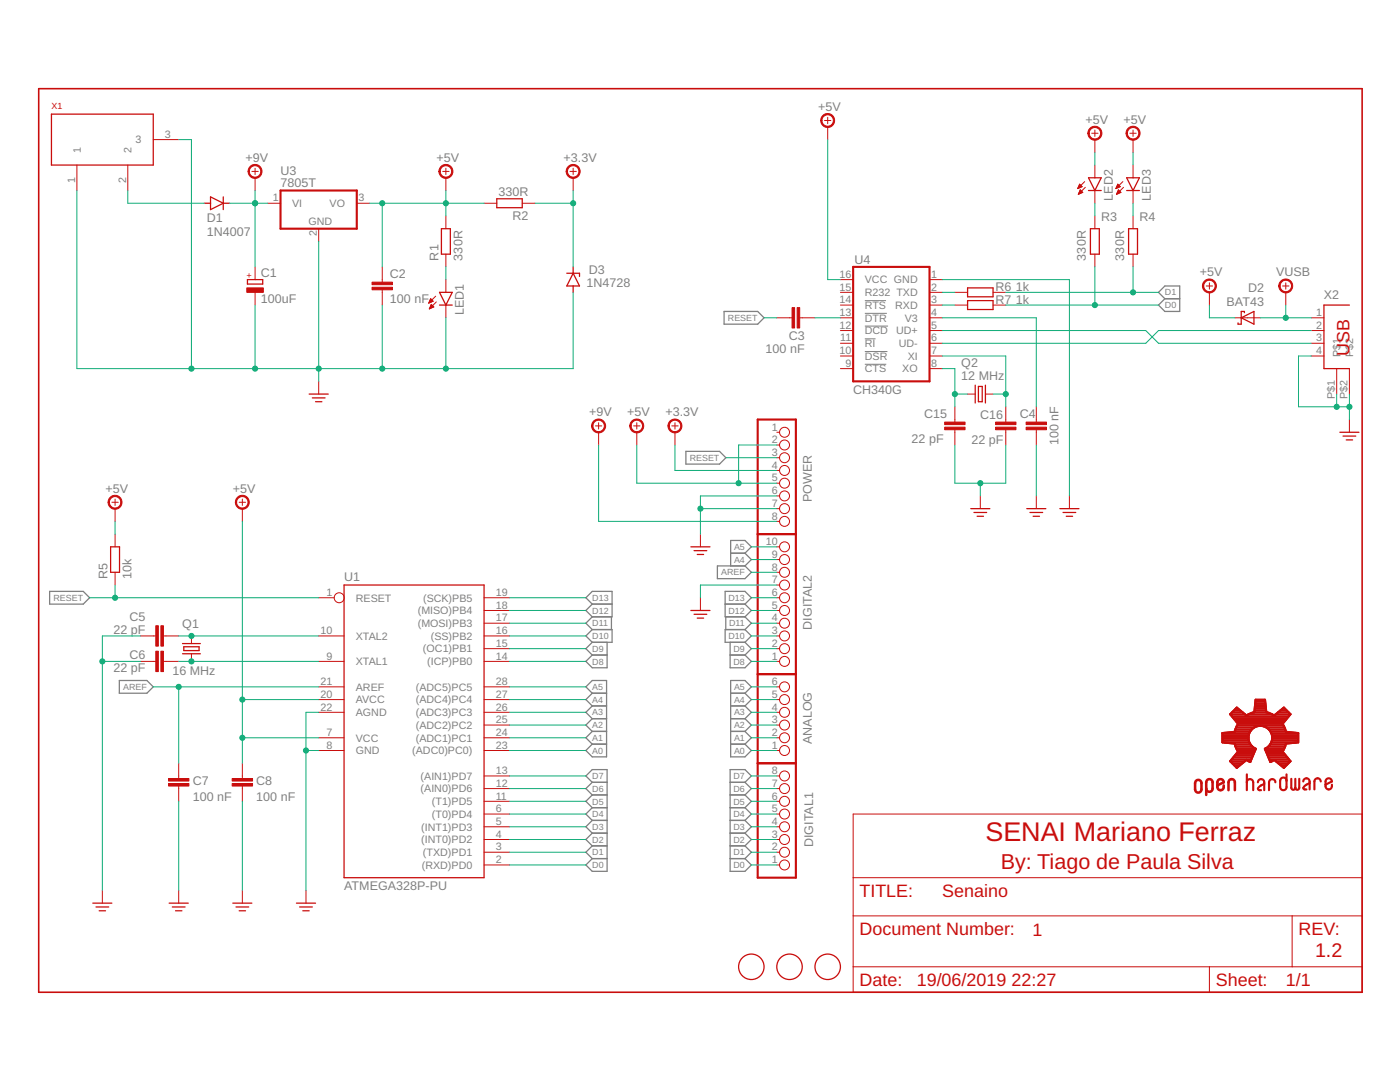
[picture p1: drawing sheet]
<svg xmlns="http://www.w3.org/2000/svg" width="279mm" height="216mm" viewBox="0 0 279 216" stroke-linecap="round" stroke-linejoin="round" font-family="sans-serif">
<path d="M172.6 60h4.2M172.6 72.7h4.3M172.6 65.1h4.6M172.6 70.1h4.5M172.6 62.5h4.4M172.6 67.6h2.1" fill="none" stroke="#808080" stroke-width=".2"/>
<g fill="none" stroke="#808080" stroke-width=".25">
<path d="M231.2 58.3l1.3-1.2h2.9v5h-2.9l-1.3-1.2 1.3-1.3zM232.5 59.6h2.9M144.5 62.1h6.7l1.3 1.3-1.3 1.3h-6.7zM136.9 90.1h6.7l1.3 1.2-1.3 1.3h-6.7zM9.9 118h6.7l1.3 1.3-1.3 1.2h-6.7zM143.2 112.9h5.5l1.2 1.3-1.2 1.3h-5.5zM145.8 110.4h2.9M148.7 110.4l1.2-1.3-1.2-1.3h-2.9v5.1M148.7 110.4l1.2 1.3-1.2 1.2M23.8 135.8h5.5l1.3 1.3-1.3 1.2h-5.5zM118.2 120.5h4M118.2 120.5l-1.3-1.2 1.3-1.3h4v5.1h-4"/>
<path d="M118.2 130.7h3M118.2 128.2l-1.3 1.2 1.3 1.3M118.2 125.6h4v2.6h-4M118.2 125.6l-1.3 1.3 1.3 1.3M118.2 138.3l-1.3-1.2 1.3-1.3h2.9v15.2h-2.9l-1.3-1.2 1.3-1.3M118.2 138.3l-1.3 1.3 1.3 1.3M118.2 138.3h2.9M118.2 123.1l-1.3 1.3 1.3 1.2M118.2 120.5l-1.3 1.3 1.3 1.3M121.2 128.2v5h-3l-1.3-1.2 1.3-1.3M122 123.1v2.5M144.7 120.5h4"/>
<path d="M144.8 123.1v2.5M145.7 128.2v5h3l1.2-1.2-1.2-1.3M145.7 130.7h3M145.8 138.3h2.9M148.7 120.5l1.2-1.2-1.2-1.3h-4v5.1h4M148.7 125.6h-4v2.6h4M148.7 128.2l1.2 1.2-1.2 1.3M148.7 125.6l1.2 1.3-1.2 1.3M148.7 138.3l1.2-1.2-1.2-1.3h-2.9v15.2h2.9l1.2-1.2-1.2-1.3M148.7 138.3l1.2 1.3-1.2 1.3M148.7 123.1l1.2 1.3-1.2 1.2M148.7 120.5l1.2 1.3-1.2 1.3"/>
<path d="M118.2 158.6l-1.3 1.3 1.3 1.3M118.2 158.6h3M118.2 156.1l-1.3-1.3 1.3-1.2h3v20.3h-3l-1.3-1.3 1.3-1.3M118.2 156.1l-1.3 1.3 1.3 1.2M118.2 156.1h3M118.2 140.9l-1.3 1.2 1.3 1.3M118.2 140.9h2.9M118.2 143.4h2.9M118.2 143.4l-1.3 1.3 1.3 1.2M118.2 145.9h2.9M118.2 145.9l-1.3 1.3 1.3 1.3M118.2 148.5h2.9"/>
<path d="M145.7 158.6h3M145.7 156.1h3M145.8 140.9h2.9M145.8 143.4h2.9M145.8 145.9h2.9M145.8 148.5h2.9M148.7 158.6l1.2 1.3-1.2 1.3M148.7 156.1l1.2-1.3-1.2-1.2h-3v20.3h3l1.2-1.3-1.2-1.3M148.7 156.1l1.2 1.3-1.2 1.2M148.7 140.9l1.2 1.2-1.2 1.3M148.7 143.4l1.2 1.3-1.2 1.2M148.7 145.9l1.2 1.3-1.2 1.3"/>
<path d="M118.2 161.2h3M118.2 161.2l-1.3 1.2 1.3 1.3M118.2 163.7h3M118.2 163.7l-1.3 1.3 1.3 1.2M118.2 166.2h3M118.2 166.2l-1.3 1.3 1.3 1.3M118.2 168.8h3M118.2 168.8l-1.3 1.3 1.3 1.2M118.2 171.3h3M145.7 161.2h3M145.7 163.7h3M145.7 166.2h3"/>
<path d="M145.7 168.8h3M145.7 171.3h3M148.7 161.2l1.2 1.2-1.2 1.3M148.7 163.7l1.2 1.3-1.2 1.2M148.7 166.2l1.2 1.3-1.2 1.3M148.7 168.8l1.2 1.3-1.2 1.2"/>
</g>
<path d="M7.7 17.7h264.1v180.3h-264.1z" fill="none" stroke="#c90d0c" stroke-width=".32"/>
<g fill="none" stroke="#c90d0c" stroke-width=".2">
<path d="M15.3 32.9v5.1M25.5 32.9v5.1M30.6 27.9h5.1M50.3 34.2h1.2M50.9 33.6v1.2M50.9 35.5v2.5M88.3 34.2h1.3M89 33.6v1.2M89 35.5v2.5M113.7 34.2h1.3M114.4 33.6v1.2M114.4 35.5v2.5"/>
<path d="M164.5 24h1.3M165.2 23.4v1.3M165.2 25.3v2.6M215.1 37.6h.1M215.2 37.5h.3M215.2 37.3h.6M215.3 37.2h.6M215.3 38.7h.2M215.3 37.1h.5M215.3 38.5h.5M215.3 38.4h.7M215.4 37h.3"/>
<path d="M215.4 36.9h.2M215.4 38.3h.6M215.5 36.7l.5 .6-.9 .3zM215.5 38.2h.4M215.5 38.1h.3M215.6 37.9h.1M215.6 37.9l.5 .5-.9 .4zM216.5 36.2l-1.4 1.4M216.6 37.4l-1.4 1.4M217.9 26.6h1.2M218.5 26v1.2M218.5 27.9v2.5"/>
<path d="M218.5 32.9v2.6M218.5 38v2.6M222.7 37.6h.1M222.8 37.5h.3M222.8 37.3h.6M222.9 37.2h.7M222.9 38.7h.2M222.9 37.1h.5M222.9 38.5h.5M223 38.4h.6M223 37h.3M223 36.9h.2"/>
<path d="M223 38.3h.6M223.1 38.2h.4M223.1 36.7l.5 .6-.9 .3zM223.1 38.1h.3M223.2 37.9h.1M223.2 37.9l.5 .5-.9 .4zM224.1 36.2l-1.4 1.4M224.2 37.4l-1.4 1.4M225.5 26.6h1.3M226.1 26v1.2M226.1 27.9v2.5M226.1 32.9v2.6"/>
<path d="M226.1 38v2.6M50.9 53.3v2.5M50.9 58.3v2.6M53.4 40.6h2.6M63.6 45.6v2.6M71.2 40.6h2.5M76.3 53.3v3M76.3 57.8v3.1M85.8 59.9h.4M85.9 59.8h.2M85.9 59.6h.1M85.9 59.6l.5 .5-.8 .4z"/>
<path d="M87 59.1l-1.4 1.4M89 43.1v2.5M89 50.7v2.6M89 55.8v2.5M96.6 40.6h2.5M104.2 40.6h2.6M167.7 58.3h2.6M167.7 55.8h2.6M185.5 58.3h2.5M185.5 55.8h2.5M190.6 58.3h2.5M198.2 58.3h2.5"/>
<path d="M218.5 43.1v2.5M218.5 50.7v2.6M226.1 43.1v2.5M226.1 50.7v2.6M240.7 57.1h1.3M241.4 56.4v1.3M241.4 58.3v2.6M256 57.1h1.2M256.6 56.4v1.3M256.6 58.3v2.6M63.6 76.1v2.5M85.6 60.4h.2"/>
<path d="M85.7 60.3h.4M85.7 61.6h.1M85.7 60.1h.7M85.8 60h.6M85.8 61.5h.3M85.8 61.3h.6M85.9 61.2h.7M85.9 61.1h.5M86 61h.3M86 60.9h.2M86.1 60.7l.5 .6-.9 .3zM87.1 60.2l-1.4 1.4"/>
<path d="M89 60.9v2.5M155 63.4h3.1M159.6 63.4h3M167.7 60.9h2.6M167.7 63.4h2.6M167.7 66h2.6M167.7 68.5h2.6M167.7 71h2.6M167.7 73.6h2.6M185.5 60.9h2.5M185.5 63.4h2.5M185.5 66h2.5"/>
<path d="M185.5 68.5h2.5M185.5 71h2.5M185.5 73.6h2.5M190.6 60.9h2.5M193.1 78.6h1.5M196.7 78.6h1.5M198.2 60.9h2.5M246.4 63.4h5.1M261.7 63.4h2.5M261.7 66h2.5M261.7 68.5h2.5M261.7 71h2.5"/>
<path d="M266.8 73.6v5M269.3 73.6v5M23 99.6v1.3M48.4 99.6v1.3M118.8 85h1.3M119.5 84.3v1.3M119.5 86.3v2.5M126.4 85h1.3M127.1 84.3v1.3M127.1 86.3v2.5M134.1 85h1.2M134.7 84.3v1.3"/>
<path d="M134.7 86.3v2.5M155 86.3h.6M155 88.8h.6M155 91.3h.6M155 93.9h.6M155 96.4h.6M155 99h.6M190.6 81.2v3M190.6 85.7v3.1M195.6 99v2.5M200.7 81.2v3M200.7 85.7v3.1"/>
<path d="M206.8 81.2v3M206.8 85.7v3.1M206.8 99v2.5M213.4 99v2.5M269.3 83.7v2.6M22.3 100.2h1.3M23 101.5v2.5M23 106.6v2.5M23 114.2v2.5M47.7 100.2h1.3M48.4 101.5v2.5M63.6 119.3h3.1"/>
<path d="M96.6 119.3h5.1M139.8 106.6v2.5M139.8 119.3v2.5M155 119.3h.6M155 116.7h.6M155 114.2h.6M155 111.7h.6M155 109.1h.6M155 101.5h.6M155 104h.6M28 126.9h3.1M28 132h3.1"/>
<path d="M32.6 126.9h3.1M32.6 132h3.1M38.2 126.9v1.5M38.2 130.5v1.5M63.6 137.1h5.1M63.6 139.6h5.1M63.6 126.9h5.1M63.6 132h5.1M96.6 137.1h5.1M96.6 139.6h5.1M96.6 121.8h5.1M96.6 124.4h5.1"/>
<path d="M96.6 126.9h5.1M96.6 129.4h5.1M96.6 132h5.1M155 137.1h.6M155 139.6h.6M155 121.8h.6M155 124.4h.6M155 126.9h.6M155 129.4h.6M155 132h.6M35.7 152.3v3M35.7 156.8v3.1"/>
<path d="M48.4 152.3v3M48.4 156.8v3.1M63.6 142.1h5.1M63.6 147.2h5.1M63.6 149.8h5.1M96.6 142.1h5.1M96.6 144.7h5.1M96.6 147.2h5.1M96.6 149.8h5.1M96.6 154.8h5.1M96.6 157.4h5.1M96.6 159.9h5.1"/>
<path d="M155 142.1h.6M155 144.7h.6M155 147.2h.6M155 149.8h.6M155 154.8h.6M155 157.4h.6M155 159.9h.6M20.4 177.7v2.5M35.7 177.7v2.5M48.4 177.7v2.5M61.1 177.7v2.5M96.6 162.4h5.1"/>
<path d="M96.6 165h5.1M96.6 167.5h5.1M96.6 170.1h5.1M96.6 172.6h5.1M155 162.4h.6M155 165h.6M155 167.5h.6M155 170.1h.6M155 172.6h.6M170.3 162.4h101.5v35.6h-101.5zM170.3 175.1h101.5M170.3 182.8h101.5"/>
<path d="M170.3 192.9h101.5M241.4 192.9v5.1M257.9 182.8v10.1"/>
<circle cx="156.6" cy="93.9" r=".99"/>
<circle cx="156.6" cy="96.4" r=".99"/>
<circle cx="156.6" cy="91.3" r=".99"/>
<circle cx="156.6" cy="99" r=".99"/>
<circle cx="156.6" cy="88.8" r=".99"/>
<circle cx="156.6" cy="86.3" r=".99"/>
<circle cx="67.7" cy="119.3" r=".99"/>
<circle cx="156.6" cy="111.7" r=".99"/>
<circle cx="156.6" cy="104" r=".99"/>
<circle cx="156.6" cy="119.3" r=".99"/>
<circle cx="156.6" cy="116.7" r=".99"/>
<circle cx="156.6" cy="114.2" r=".99"/>
<circle cx="156.6" cy="101.5" r=".99"/>
<circle cx="156.6" cy="109.1" r=".99"/>
<circle cx="156.6" cy="132" r=".99"/>
<circle cx="156.6" cy="124.4" r=".99"/>
<circle cx="156.6" cy="139.6" r=".99"/>
<circle cx="156.6" cy="129.4" r=".99"/>
<circle cx="156.6" cy="126.9" r=".99"/>
<circle cx="156.6" cy="121.8" r=".99"/>
<circle cx="156.6" cy="137.1" r=".99"/>
<circle cx="156.6" cy="157.4" r=".99"/>
<circle cx="156.6" cy="159.9" r=".99"/>
<circle cx="156.6" cy="147.2" r=".99"/>
<circle cx="156.6" cy="144.7" r=".99"/>
<circle cx="156.6" cy="142.1" r=".99"/>
<circle cx="156.6" cy="149.8" r=".99"/>
<circle cx="156.6" cy="154.8" r=".99"/>
<circle cx="156.6" cy="167.5" r=".99"/>
<circle cx="156.6" cy="165" r=".99"/>
<circle cx="156.6" cy="162.4" r=".99"/>
<circle cx="156.6" cy="170.1" r=".99"/>
<circle cx="156.6" cy="172.6" r=".99"/>
</g>
<g fill="none" stroke="#c90d0c" stroke-width=".25">
<path d="M10.3 22.8h20.3v10.1h-20.3zM42 39.3l2.6 1.3-2.6 1.2zM44.6 39.3v2.5M99.1 39.7h5.1v1.7h-5.1zM217.2 35.5h2.6l-1.3 2.5zM217.2 38h2.6M224.9 38h2.5M224.9 35.5h2.5l-1.3 2.5zM40.7 40.6h1.3M44.6 40.6h1.2M49.4 55.8h3v.9h-3zM87.7 58.3h2.6l-1.3 2.6z"/>
<path d="M88.1 45.6h1.8v5.1h-1.8zM113.1 54.5h2.6v.7M114.4 54.5l1.3 2.6h-2.6zM114.4 53.3v1.2M114.4 57.1v1.2M193.1 57.4h5.1v1.8h-5.1zM193.1 60h5.1v1.8h-5.1zM217.6 45.6h1.8v5.1h-1.8zM225.2 45.6h1.8v5.1h-1.8zM61.7 78.6h3.8M62.3 79.4h2.6M87.7 60.9h2.6"/>
<path d="M194.6 76.9v3.5M195.3 77.1h.7v3.1h-.7zM196.7 76.9v3.5M247.7 63.4l2.6-1.3v2.6zM248.3 62.4v-.3h-.6v2.6h-.6v-.3M269.3 60.9h-5.1v12.7h5.1M63 80.2h1.2M267.4 86.3h3.8M268 87h2.6M268.7 87.8h1.2M22.1 109.1h1.8v5.1h-1.8zM68.7 116.7h27.9v58.4h-27.9z"/>
<path d="M137.9 109.1h3.8M138.5 109.9h2.6M139.1 110.6h1.3M193.7 101.5h3.8M194.4 102.3h2.5M195 103h1.3M204.9 101.5h3.8M205.5 102.3h2.6M206.2 103h1.3M211.5 101.5h3.8M212.2 102.3h2.5M212.8 103h1.3"/>
<path d="M36.4 128.4h3.6M36.4 130.5h3.6M36.7 129.1h3v.7h-3zM137.9 121.8h3.8M138.5 122.6h2.6M139.1 123.3h1.3M18.5 180.2h3.8M19.2 181h2.5M19.8 181.7h1.3M33.8 180.2h3.8M34.4 181h2.5M35 181.7h1.3"/>
<path d="M46.5 180.2h3.8M47.1 181h2.5M47.7 181.7h1.3M59.2 180.2h3.8M59.8 181h2.5M60.4 181.7h1.3"/>
<circle cx="149.9" cy="192.9" r="2.54"/>
<circle cx="157.6" cy="192.9" r="2.54"/>
<circle cx="165.2" cy="192.9" r="2.54"/>
</g>
<g fill="none" stroke="#c90d0c" stroke-width=".42">
<path d="M56 38h15.2v7.6h-15.2zM170.3 53.3h15.2v22.8h-15.2zM151.2 83.7h7.6v91.4h-7.6zM151.2 106.6h7.6M151.2 134.5h7.6M250.6 139.9h1.9M151.2 152.3h7.6M244 146.3v1.8l2.4 .3M244 147.8h5.2M244 147.4h5.2M244 147h5.2M244 146.7h5.2"/>
<path d="M244 146.3h5.3M244.4 148.2h4.9M245.6 151.9h2.8M245.6 142.6h2.9M245.8 151.6h3.9M245.9 142.9h11.3M245.9 142.2h2.1M245.9 152.3h2M246.1 151.2h3.8M246.2 143.3h10.7M246.2 141.8h1.4M246.3 152.7h1.2"/>
<path d="M246.4 148.4l.7 1.6M246.4 146l-2.4 .3M246.4 148.4l.2 .5M246.4 150.8h3.6M246.4 145.9h3.1M246.5 148.5h3.1M246.5 143.7h10.1M246.5 145.6h3.3M246.6 148.9l.5 1.1M246.6 148.9h3.3M246.6 141.4h.5M246.7 153.1h.3"/>
<path d="M246.7 145.2h3.6M246.7 150.4h3.5M246.7 149.3h3.7M246.8 144.1h9.5M246.9 144.8h9.3M246.9 149.7h3.6M247 150.1h3.3M247.1 144.4l-.7 1.6M247.1 150l-1.6 1.9 1.3 1.3 2-1.6M247.1 144.4h8.9M248.8 151.6l.7 .4M248.8 142.8l-2-1.6-1.3 1.3 1.6 1.9"/>
<path d="M248.8 156.1a.63 .63 0 0 1 .7-.6 .63 .63 0 0 1 .6 .6v1.6M248.8 154.5v3.2M249.1 142.6h4.8M249.2 147.2l.1 .8 .4 .7 .9 .7M249.2 147.2a2.38 2.38 0 0 1 3.7-2 2.38 2.38 0 0 1-.5 4.2M249.2 147.2a2.34 2.34 0 0 0 1.4 2.2M249.3 151.9h.3M250.1 142.2h2.9M250.3 142.1l-1.5 .7M250.3 142.1l.3-2.5h1.9l.2 2.5M250.4 141.8h2.3M250.4 141.4h2.2"/>
<path d="M250.4 141.1h2.2M250.5 140.7h2.1M250.5 140.3h2M250.6 149.4l-1.1 2.6M251 156.1a.63 .63 0 0 1 .7-.6 .63 .63 0 0 1 .6 .6v1.6M252.3 156.4a1.5 1.5 0 0 0-1.2 1.1l.1 .1 .5 .1M252.4 149.4l1.1 2.6M252.5 149.7h3.6M252.6 149.3h3.7M252.7 142.1l1.6 .7M252.7 150.1h3.3M252.8 145.2h3.5"/>
<path d="M252.9 150.4h3.4M253 150.8h3.6M253.2 148.9h3.3M253.2 151.2h3.7M253.2 145.6h3.3M253.3 151.6h3.9M253.5 151.9h.3M253.5 148.5h3.1M253.5 145.9h3.1M253.7 148.2h5M253.7 146.3h5.4M253.8 147.8l-.5 1-.9 .6"/>
<path d="M253.8 147.8h5.3M253.9 146.7a2.38 2.38 0 0 0-2.6-1.9 2.38 2.38 0 0 0-2.1 2.4M253.9 146.7v.7M253.9 146.7h5.2M253.9 147.4l-.1 .4M253.9 147.4h5.2M253.9 147h5.2M254.3 151.6l-.8 .4M254.3 142.8l1.9-1.6 1.3 1.3-1.5 1.9M254.5 156.1a.63 .63 0 0 0-.6-.6 .63 .63 0 0 0-.6 .6v1.6M254.6 142.6h2.9M254.6 151.9h2.9"/>
<path d="M255 142.2h2.2M255.1 152.3h2M255.5 141.8h1.3M255.6 152.7h1.2M255.9 141.4h.6M256 144.4l.6 1.6M256 150l1.5 1.9-1.3 1.3-1.9-1.6M256 153.1h.4M256.5 148.9l-.5 1.1M256.6 148.4l-.6 1.6M256.6 146l2.5 .3M256.6 148.4l-.1 .5"/>
<path d="M256.8 154.5v2.5a.63 .63 0 0 1-.7 .7 .63 .63 0 0 1-.6-.7v-1.2a.63 .63 0 0 1 .6-.6 .63 .63 0 0 1 .7 .6M257.7 155.4v1.8a.4 .4 0 0 0 .4 .4 .4 .4 0 0 0 .4-.4 .39 .39 0 0 0 .4 .4 .39 .39 0 0 0 .4-.4v-1.8M258.5 155.4v2M259.1 146.3v1.8l-2.5 .3M260.1 155.9a.63 .63 0 0 1 .6-.6 .63 .63 0 0 1 .7 .6v1.6M261.4 156.3a1.65 1.65 0 0 0-1.3 1l.2 .2h.4M263.6 155.9a.63 .63 0 0 0-.6-.6 .63 .63 0 0 0-.7 .6v1.6M264.5 156.6l1.3-.7a.63 .63 0 0 0-.6-.6 .63 .63 0 0 0-.7 .6v1a.67 .67 0 0 0 .9 .6 .67 .67 0 0 0 .4-.9"/>
</g>
<g fill="#c90d0c" stroke="#c90d0c" stroke-width=".2">
<path d="M88 33.3a1.4 1.4 0 0 1 2.2 .2 1.4 1.4 0 0 1-.8 2.1 1.4 1.4 0 0 1-1.8-1.4h.2a1.15 1.15 0 0 1 1.6-1.1 1.15 1.15 0 0 1 .3 1.9 1.15 1.15 0 0 1-1.8-.5l-.1-.3h-.2z" fill-rule="evenodd"/>
<path d="M49.9 33.3a1.39 1.39 0 0 1 2.2 .2 1.39 1.39 0 0 1-.8 2.1 1.39 1.39 0 0 1-1.8-1.4h.3a1.14 1.14 0 0 1 1.6-1 1.14 1.14 0 0 1 .2 2 1.14 1.14 0 0 1-1.8-.7v-.3h-.3z" fill-rule="evenodd"/>
<path d="M47.3 99.3a1.39 1.39 0 0 1 2.3 .2 1.39 1.39 0 0 1-.9 2.1 1.39 1.39 0 0 1-1.7-1.4h.2a1.14 1.14 0 0 1 1.7-.9 1.14 1.14 0 0 1 .1 1.9 1.14 1.14 0 0 1-1.8-.7v-.3h-.2z" fill-rule="evenodd"/>
<path d="M21.9 99.3a1.39 1.39 0 0 1 2.3 .2 1.39 1.39 0 0 1-.9 2.1 1.39 1.39 0 0 1-1.7-1.4h.2a1.14 1.14 0 0 1 1.6-1 1.14 1.14 0 0 1 .3 1.9 1.14 1.14 0 0 1-1.8-.6l-.1-.3h-.2z" fill-rule="evenodd"/>
<path d="M113.4 33.3a1.39 1.39 0 0 1 2.2 .2 1.39 1.39 0 0 1-.9 2.1 1.39 1.39 0 0 1-1.7-1.4h.2a1.15 1.15 0 0 1 1.6-1.1 1.15 1.15 0 0 1 .3 1.9 1.15 1.15 0 0 1-1.8-.5l-.1-.3h-.2z" fill-rule="evenodd"/>
<path d="M164.2 23.1a1.39 1.39 0 0 1 2.2 .2 1.39 1.39 0 0 1-.9 2.1 1.39 1.39 0 0 1-1.7-1.4h.2a1.14 1.14 0 0 1 1.7-.9 1.14 1.14 0 0 1 .2 1.9 1.14 1.14 0 0 1-1.8-.7l-.1-.3h-.2z" fill-rule="evenodd"/>
<path d="M217.5 25.6a1.4 1.4 0 0 1 2.2 .3 1.4 1.4 0 0 1-.8 2 1.4 1.4 0 0 1-1.8-1.3h.3a1.15 1.15 0 0 1 1.6-1.1 1.15 1.15 0 0 1 .3 1.9 1.15 1.15 0 0 1-1.9-.5v-.3h-.3z" fill-rule="evenodd"/>
<path d="M225.1 25.6a1.4 1.4 0 0 1 2.2 .3 1.4 1.4 0 0 1-.8 2 1.4 1.4 0 0 1-1.8-1.3h.3a1.15 1.15 0 0 1 1.6-1.1 1.15 1.15 0 0 1 .3 1.9 1.15 1.15 0 0 1-1.9-.5v-.3h-.3z" fill-rule="evenodd"/>
<path d="M255.6 56.1a1.39 1.39 0 0 1 2.2 .3 1.39 1.39 0 0 1-.8 2 1.39 1.39 0 0 1-1.8-1.3h.3a1.15 1.15 0 0 1 1.6-1.1 1.15 1.15 0 0 1 .3 1.9 1.15 1.15 0 0 1-1.9-.6v-.2h-.3z" fill-rule="evenodd"/>
<path d="M240.3 56.1a1.39 1.39 0 0 1 2.3 .3 1.39 1.39 0 0 1-.9 2 1.39 1.39 0 0 1-1.7-1.3h.2a1.15 1.15 0 0 1 1.6-1.1 1.15 1.15 0 0 1 .3 1.9 1.15 1.15 0 0 1-1.8-.6l-.1-.2h-.2z" fill-rule="evenodd"/>
<path d="M133.7 84a1.4 1.4 0 0 1 2.2 .3 1.4 1.4 0 0 1-.8 2 1.4 1.4 0 0 1-1.8-1.3h.3a1.15 1.15 0 0 1 1.6-1.1 1.15 1.15 0 0 1 .3 1.9 1.15 1.15 0 0 1-1.9-.5v-.3h-.3z" fill-rule="evenodd"/>
<path d="M126.1 84a1.4 1.4 0 0 1 2.2 .3 1.4 1.4 0 0 1-.8 2 1.4 1.4 0 0 1-1.8-1.3h.2a1.15 1.15 0 0 1 1.7-1.1 1.15 1.15 0 0 1 .2 1.9 1.15 1.15 0 0 1-1.8-.5l-.1-.3h-.2z" fill-rule="evenodd"/>
<path d="M118.4 84a1.4 1.4 0 0 1 2.3 .3 1.4 1.4 0 0 1-.9 2 1.4 1.4 0 0 1-1.7-1.3h.2a1.15 1.15 0 0 1 1.6-1.1 1.15 1.15 0 0 1 .3 1.9 1.15 1.15 0 0 1-1.8-.5l-.1-.3h-.2z" fill-rule="evenodd"/>
</g>
<g fill="#c90d0c" stroke="#c90d0c" stroke-width=".2">
<path d="M74.3 57.3h4v.5h-4z"/>
<path d="M74.3 56.3h4v.5h-4z"/>
<path d="M33.6 156.3h4.1v.5h-4.1z"/>
<path d="M33.6 155.3h4.1v.6h-4.1z"/>
<path d="M32.1 124.9h.5v4h-.5z"/>
<path d="M31.1 124.9h.5v4h-.5z"/>
<path d="M32.1 129.9h.5v4.1h-.5z"/>
<path d="M31.1 129.9h.5v4.1h-.5z"/>
<path d="M49.3 57.4h3.3v.9h-3.3z"/>
<path d="M159.1 61.4h.5v4h-.5z"/>
<path d="M158.1 61.4h.5v4h-.5z"/>
<path d="M204.8 84.2h4.1v.5h-4.1z"/>
<path d="M204.8 85.2h4.1v.5h-4.1z"/>
<path d="M46.3 156.3h4.1v.5h-4.1z"/>
<path d="M46.3 155.3h4.1v.6h-4.1z"/>
<path d="M188.5 84.2h4.1v.5h-4.1z"/>
<path d="M188.5 85.2h4.1v.5h-4.1z"/>
<path d="M198.7 84.2h4.1v.5h-4.1z"/>
<path d="M198.7 85.2h4.1v.5h-4.1z"/>
</g>
<path d="M238.6 155.9a.63 .63 0 0 1 .7-.3 .63 .63 0 0 1 .5 .7v1.2a.63 .63 0 0 1-.7 .7 .63 .63 0 0 1-.6-.7zM240.7 157.4a.63 .63 0 0 0 .7 .6 .63 .63 0 0 0 .6-.6v-1.3a.63 .63 0 0 0-.6-.6 .63 .63 0 0 0-.7 .6v2.5M243 156.7l1.2-.6a.63 .63 0 0 0-.6-.6 .63 .63 0 0 0-.6 .6v.9a.67 .67 0 0 0 .8 .7 .67 .67 0 0 0 .4-1M245.2 157.7v-1.6a.63 .63 0 0 1 .6-.6 .63 .63 0 0 1 .6 .6v1.6" fill="none" stroke="#c90d0c" stroke-width=".51"/>
<g fill="none" stroke="#0dab76" stroke-width=".2">
<path d="M15.3 38v35.6h99.1v-15.3M25.5 38v2.6h15.2M35.7 27.9h2.5v45.7M50.9 38v15.3M89 38v5.1M114.4 38v15.3M165.2 27.9v27.9h2.5M218.5 30.4v2.5M226.1 30.4v2.5M45.8 40.6h7.6M63.6 48.2v27.9M73.7 40.6h22.9"/>
<path d="M76.3 40.6v12.7M89 53.3v2.5M106.8 40.6h7.6M188 55.8h25.4v43.2M188 58.3h2.6M200.7 58.3h30.5M218.5 40.6v2.5M218.5 53.3v7.6M226.1 40.6v2.5M226.1 53.3v5M50.9 60.9v12.7M76.3 60.9v12.7"/>
<path d="M89 63.4v10.2M152.5 63.4h2.5M162.6 63.4h5.1M188 63.4h18.8v17.8M188 73.6h2.6v7.6M188 71h12.7v10.2M188 60.9h2.6M188 66h40.7l2.5 2.5h30.5M190.6 78.6h2.5M198.2 78.6h2.5M200.7 60.9h30.5M241.4 60.9v2.5h5"/>
<path d="M251.5 63.4h10.2M256.6 60.9v2.5M261.7 71h-2.6v10.2h10.2M261.7 66h-30.5l-2.5 2.5h-40.7M266.8 78.6v2.6M269.3 78.6v5.1M119.5 88.8v15.2h35.5M127.1 88.8v7.6h27.9M134.7 88.8v5.1h20.3M144.9 91.3h10.1M155 88.8h-7.6v7.6M155 99h-15.2v7.6"/>
<path d="M190.6 88.8v7.6h10.1v-7.6M195.6 96.4v2.6M206.8 88.8v10.2M17.9 119.3h45.7M23 104v2.6M23 116.7v2.6M48.4 104v48.3M101.7 119.3h15.2M139.8 101.5h15.2M149.9 119.3h5.1M149.9 111.7h5.1M149.9 109.1h5.1"/>
<path d="M149.9 114.2h5.1M155 116.7h-15.2v2.6M20.4 132h7.6M28 126.9h-7.6v50.8M30.6 137.1h33M35.7 132h27.9M35.7 126.9h27.9M35.7 137.1v15.2M48.4 139.6h15.2M101.7 132h15.2M101.7 129.4h15.2M101.7 126.9h15.2"/>
<path d="M101.7 139.6h15.2M101.7 137.1h15.2M101.7 124.4h15.2M101.7 121.8h15.2M149.9 132h5.1M149.9 129.4h5.1M149.9 126.9h5.1M149.9 139.6h5.1M149.9 137.1h5.1M149.9 124.4h5.1M149.9 121.8h5.1M35.7 159.9v17.8"/>
<path d="M48.4 147.2h15.2M48.4 159.9v17.8M61.1 149.8h2.5M63.6 142.1h-2.5v35.6M101.7 159.9h15.2M101.7 157.4h15.2M101.7 154.8h15.2M101.7 142.1h15.2M101.7 144.7h15.2M101.7 147.2h15.2M101.7 149.8h15.2M149.9 159.9h5.1"/>
<path d="M149.9 157.4h5.1M149.9 154.8h5.1M149.9 142.1h5.1M149.9 144.7h5.1M149.9 147.2h5.1M149.9 149.8h5.1M101.7 162.4h15.2M101.7 165h15.2M101.7 167.5h15.2M101.7 170.1h15.2M101.7 172.6h15.2M149.9 162.4h5.1"/>
<path d="M149.9 165h5.1M149.9 167.5h5.1M149.9 170.1h5.1M149.9 172.6h5.1"/>
</g>
<g fill="#0dab76" stroke="#0dab76" stroke-width=".2">
<circle cx="23" cy="119.3" r=".51"/>
<circle cx="35.7" cy="137.1" r=".51"/>
<circle cx="76.3" cy="40.6" r=".51"/>
<circle cx="89" cy="40.6" r=".51"/>
<circle cx="48.4" cy="139.6" r=".51"/>
<circle cx="48.4" cy="147.2" r=".51"/>
<circle cx="147.4" cy="96.4" r=".51"/>
<circle cx="256.6" cy="63.4" r=".51"/>
<circle cx="20.4" cy="132" r=".51"/>
<circle cx="61.1" cy="149.8" r=".51"/>
<circle cx="63.6" cy="73.6" r=".51"/>
<circle cx="76.3" cy="73.6" r=".51"/>
<circle cx="89" cy="73.6" r=".51"/>
<circle cx="50.9" cy="73.6" r=".51"/>
<circle cx="38.2" cy="73.6" r=".51"/>
<circle cx="269.3" cy="81.2" r=".51"/>
<circle cx="266.8" cy="81.2" r=".51"/>
<circle cx="139.8" cy="101.5" r=".51"/>
<circle cx="195.6" cy="96.4" r=".51"/>
<circle cx="226.1" cy="58.3" r=".51"/>
<circle cx="218.5" cy="60.9" r=".51"/>
<circle cx="50.9" cy="40.6" r=".51"/>
<circle cx="38.2" cy="126.9" r=".51"/>
<circle cx="38.2" cy="132" r=".51"/>
<circle cx="114.4" cy="40.6" r=".51"/>
<circle cx="190.6" cy="78.6" r=".51"/>
<circle cx="200.7" cy="78.6" r=".51"/>
</g>
<text font-size="5.4" fill="#c90d0c" x="196.7" y="167.8">SENAI Mariano Ferraz</text>
<text font-size="4.3" fill="#c90d0c" x="199.7" y="173.4">By: Tiago de Paula Silva</text>
<text font-size="3.9" fill="#c90d0c" x="262.4" y="190.9">1.2</text>
<g font-size="3.6" fill="#c90d0c">
<text x="269.3" y="71" transform="rotate(-90 269.3 71)">USB</text>
<text x="171.5" y="178.9">TITLE:</text>
<text x="188" y="178.9">Senaino</text>
<text x="171.5" y="186.6">Document Number:</text>
<text x="206.1" y="186.8">1</text>
<text x="259.1" y="186.6">REV:</text>
<text x="171.5" y="196.7">Date:</text>
<text x="183" y="196.7">19/06/2019</text>
<text x="201.9" y="196.7">22:27</text>
<text x="242.6" y="196.7">Sheet:</text>
<text x="256.6" y="196.7">1/1</text>
</g>
<g font-size="2.5" fill="#808080">
<text x="163.3" y="22.1">+5V</text>
<text x="216.6" y="24.7">+5V</text>
<text x="224.2" y="24.7">+5V</text>
<text x="49" y="32.3">+9V</text>
<text x="56" y="34.8">U3</text>
<text x="87.1" y="32.3">+5V</text>
<text x="112.5" y="32.3">+3.3V</text>
<text x="56" y="37.4">7805T</text>
<text x="99.5" y="39">330R</text>
<text x="222.1" y="40" transform="rotate(-90 222.1 40)">LED2</text>
<text x="229.7" y="40" transform="rotate(-90 229.7 40)">LED3</text>
<text x="41.2" y="47.2">1N4007</text>
<text x="41.2" y="44.4">D1</text>
<text x="102.3" y="43.8">R2</text>
<text x="219.8" y="44.1">R3</text>
<text x="227.4" y="44.1">R4</text>
<text x="87.5" y="52" transform="rotate(-90 87.5 52)">R1</text>
<text x="92.3" y="52" transform="rotate(-90 92.3 52)">330R</text>
<text x="170.5" y="52.6">U4</text>
<text x="216.7" y="52" transform="rotate(-90 216.7 52)">330R</text>
<text x="224.4" y="52" transform="rotate(-90 224.4 52)">330R</text>
<text x="52" y="55.3">C1</text>
<text x="77.8" y="55.4">C2</text>
<text x="117" y="57.2">1N4728</text>
<text x="117.5" y="54.6">D3</text>
<text x="198.7" y="58.1">R6</text>
<text x="202.8" y="58.1">1k</text>
<text x="239.5" y="55.2">+5V</text>
<text x="249.1" y="58.2">D2</text>
<text x="254.7" y="55.2">VUSB</text>
<text x="264.2" y="59.6">X2</text>
<text x="52" y="60.4">100uF</text>
<text x="77.8" y="60.5">100 nF</text>
<text x="92.5" y="62.9" transform="rotate(-90 92.5 62.9)">LED1</text>
<text x="198.7" y="60.6">R7</text>
<text x="202.8" y="60.6">1k</text>
<text x="244.8" y="61">BAT43</text>
<text x="152.8" y="70.4">100 nF</text>
<text x="157.4" y="67.9">C3</text>
<text x="191.8" y="75.9">12 MHz</text>
<text x="191.8" y="73.3">Q2</text>
<text x="117.6" y="83.1">+9V</text>
<text x="125.2" y="83.1">+5V</text>
<text x="132.8" y="83.1">+3.3V</text>
<text x="170.3" y="78.6">CH340G</text>
<text x="184.5" y="83.3">C15</text>
<text x="195.6" y="83.6">C16</text>
<text x="203.5" y="83.3">C4</text>
<text x="181.9" y="88.4">22 pF</text>
<text x="193.9" y="88.7">22 pF</text>
<text x="211.3" y="88.8" transform="rotate(-90 211.3 88.8)">100 nF</text>
<text x="21.1" y="98.3">+5V</text>
<text x="46.5" y="98.3">+5V</text>
<text x="162" y="100.2" transform="rotate(-90 162 100.2)">POWER</text>
<text x="21.5" y="115.5" transform="rotate(-90 21.5 115.5)">R5</text>
<text x="26.3" y="115.5" transform="rotate(-90 26.3 115.5)">10k</text>
<text x="68.7" y="116">U1</text>
<text x="25.9" y="124">C5</text>
<text x="36.4" y="125.4">Q1</text>
<text x="162" y="125.6" transform="rotate(-90 162 125.6)">DIGITAL2</text>
<text x="22.6" y="126.5">22 pF</text>
<text x="25.9" y="131.6">C6</text>
<text x="22.6" y="134.1">22 pF</text>
<text x="34.4" y="134.8">16 MHz</text>
<text x="162" y="148.5" transform="rotate(-90 162 148.5)">ANALOG</text>
<text x="38.5" y="159.8">100 nF</text>
<text x="38.5" y="156.7">C7</text>
<text x="51.2" y="159.8">100 nF</text>
<text x="51.2" y="156.7">C8</text>
<text x="162.3" y="169" transform="rotate(-90 162.3 169)">DIGITAL1</text>
<text x="68.7" y="177.7">ATMEGA328P-PU</text>
</g>
<g font-size="2.1" fill="#808080">
<text x="27.1" y="28.6">3</text>
<text x="32.9" y="27.5">3</text>
<text x="16.1" y="30.6" transform="rotate(-90 16.1 30.6)">1</text>
<text x="26.3" y="30.6" transform="rotate(-90 26.3 30.6)">2</text>
<text x="15" y="36.5" transform="rotate(-90 15 36.5)">1</text>
<text x="25.1" y="36.5" transform="rotate(-90 25.1 36.5)">2</text>
<text x="54.4" y="40.2">1</text>
<text x="58.3" y="41.3">VI</text>
<text x="65.8" y="41.3">VO</text>
<text x="71.6" y="40.2">3</text>
<text x="61.6" y="44.9">GND</text>
<text x="63.2" y="47.2" transform="rotate(-90 63.2 47.2)">2</text>
<text x="167.5" y="58">15</text>
<text x="167.5" y="55.4">16</text>
<text x="172.6" y="59.1">R232 TXD</text>
<text x="172.6" y="56.6">VCC GND</text>
<text x="185.9" y="55.4">1</text>
<text x="185.9" y="58">2</text>
<text x="167.5" y="65.6">12</text>
<text x="167.5" y="63.1">13</text>
<text x="167.5" y="60.5">14</text>
<text x="172.6" y="64.2">DTR</text>
<text x="172.6" y="61.6">RTS</text>
<text x="178.7" y="61.6">RXD</text>
<text x="180.6" y="64.2">V3</text>
<text x="185.9" y="60.5">3</text>
<text x="185.9" y="65.6">5</text>
<text x="185.9" y="63.1">4</text>
<text x="262.7" y="63.1">1</text>
<text x="262.7" y="65.6">2</text>
<text x="167.5" y="70.7">10</text>
<text x="167.7" y="68.1">11</text>
<text x="172.6" y="66.7">DCD</text>
<text x="172.6" y="71.8">DSR</text>
<text x="172.6" y="69.2">RI</text>
<text x="178.8" y="66.7">UD+</text>
<text x="179.3" y="69.2">UD-</text>
<text x="181.1" y="71.8">XI</text>
<text x="185.9" y="68.1">6</text>
<text x="185.9" y="70.7">7</text>
<text x="262.7" y="68.1">3</text>
<text x="262.7" y="70.7">4</text>
<text x="267.5" y="71.2" transform="rotate(-90 267.5 71.2)">P$1</text>
<text x="270.1" y="71.2" transform="rotate(-90 270.1 71.2)">P$2</text>
<text x="168.7" y="73.2">9</text>
<text x="172.6" y="74.3">CTS</text>
<text x="180.1" y="74.3">XO</text>
<text x="185.9" y="73.2">8</text>
<text x="266.4" y="79.7" transform="rotate(-90 266.4 79.7)">P$1</text>
<text x="268.9" y="79.7" transform="rotate(-90 268.9 79.7)">P$2</text>
<text x="154" y="85.9">1</text>
<text x="154" y="88.4">2</text>
<text x="154" y="91">3</text>
<text x="154" y="93.5">4</text>
<text x="154" y="96.1">5</text>
<text x="154" y="98.6">6</text>
<text x="154" y="101.1">7</text>
<text x="154" y="103.7">8</text>
<text x="152.9" y="108.8">10</text>
<text x="154" y="113.8">8</text>
<text x="154" y="111.3">9</text>
<text x="65.2" y="118.9">1</text>
<text x="98.9" y="118.9">19</text>
<text x="154" y="118.9">6</text>
<text x="154" y="116.4">7</text>
<text x="71" y="120">RESET</text>
<text x="83.4" y="122.6">(MISO)PB4</text>
<text x="83.4" y="125.1">(MOSI)PB3</text>
<text x="84.4" y="120">(SCK)PB5</text>
<text x="98.9" y="121.5">18</text>
<text x="98.9" y="124">17</text>
<text x="154" y="124">4</text>
<text x="154" y="121.5">5</text>
<text x="64" y="126.5">10</text>
<text x="65.2" y="131.6">9</text>
<text x="71" y="127.7">XTAL2</text>
<text x="84.4" y="130.2">(OC1)PB1</text>
<text x="86" y="127.7">(SS)PB2</text>
<text x="98.9" y="126.5">16</text>
<text x="98.9" y="129.1">15</text>
<text x="98.9" y="131.6">14</text>
<text x="154" y="131.6">1</text>
<text x="154" y="129.1">2</text>
<text x="154" y="126.5">3</text>
<text x="64" y="136.7">21</text>
<text x="71" y="137.8">AREF</text>
<text x="71" y="132.7">XTAL1</text>
<text x="83" y="137.8">(ADC5)PC5</text>
<text x="85.3" y="132.7">(ICP)PB0</text>
<text x="98.9" y="136.7">28</text>
<text x="154" y="136.7">6</text>
<text x="64" y="139.2">20</text>
<text x="64" y="141.8">22</text>
<text x="71" y="140.3">AVCC</text>
<text x="71" y="142.9">AGND</text>
<text x="83" y="140.4">(ADC4)PC4</text>
<text x="83" y="142.9">(ADC3)PC3</text>
<text x="98.9" y="139.2">27</text>
<text x="98.9" y="141.8">26</text>
<text x="154" y="141.8">4</text>
<text x="154" y="139.2">5</text>
<text x="65.2" y="149.4">8</text>
<text x="65.2" y="146.9">7</text>
<text x="71" y="148">VCC</text>
<text x="83" y="145.4">(ADC2)PC2</text>
<text x="83" y="148">(ADC1)PC1</text>
<text x="98.9" y="144.3">25</text>
<text x="98.9" y="146.9">24</text>
<text x="98.9" y="149.4">23</text>
<text x="154" y="149.4">1</text>
<text x="154" y="146.9">2</text>
<text x="154" y="144.3">3</text>
<text x="71" y="150.5">GND</text>
<text x="82.3" y="150.5">(ADC0)PC0)</text>
<text x="83.9" y="155.6">(AIN1)PD7</text>
<text x="98.9" y="154.5">13</text>
<text x="154" y="154.5">8</text>
<text x="83.9" y="158.1">(AIN0)PD6</text>
<text x="86.2" y="160.7">(T1)PD5</text>
<text x="98.9" y="157">12</text>
<text x="98.9" y="159.5">11</text>
<text x="154" y="159.5">6</text>
<text x="154" y="157">7</text>
<text x="84.1" y="165.7">(INT1)PD3</text>
<text x="86.2" y="163.2">(T0)PD4</text>
<text x="98.9" y="162.1">6</text>
<text x="98.9" y="164.6">5</text>
<text x="98.9" y="167.2">4</text>
<text x="154" y="167.2">3</text>
<text x="154" y="164.6">4</text>
<text x="154" y="162.1">5</text>
<text x="84.1" y="168.3">(INT0)PD2</text>
<text x="84.2" y="173.4">(RXD)PD0</text>
<text x="84.4" y="170.8">(TXD)PD1</text>
<text x="98.9" y="169.7">3</text>
<text x="98.9" y="172.2">2</text>
<text x="154" y="172.2">1</text>
<text x="154" y="169.7">2</text>
</g>
<g font-size="1.8" fill="#c90d0c">
<text x="10.3" y="21.8">X1</text>
<text x="50.3" y="55.4" transform="rotate(-90 50.3 55.4)">+</text>
</g>
<g font-size="1.8" fill="#808080">
<text x="232.5" y="59">D1</text>
<text x="145.3" y="64">RESET</text>
<text x="232.5" y="61.5">D0</text>
<text x="137.6" y="92">RESET</text>
<text x="146.5" y="112.3">A4</text>
<text x="146.5" y="109.8">A5</text>
<text x="10.7" y="119.9">RESET</text>
<text x="118.2" y="119.9">D13</text>
<text x="143.9" y="114.8">AREF</text>
<text x="145.4" y="119.9">D13</text>
<text x="118.2" y="125">D11</text>
<text x="118.2" y="122.4">D12</text>
<text x="145.4" y="122.4">D12</text>
<text x="145.5" y="125">D11</text>
<text x="118.2" y="130.1">D9</text>
<text x="118.2" y="127.5">D10</text>
<text x="145.4" y="127.5">D10</text>
<text x="146.4" y="130.1">D9</text>
<text x="24.6" y="137.7">AREF</text>
<text x="118.2" y="132.6">D8</text>
<text x="118.2" y="137.7">A5</text>
<text x="146.4" y="132.6">D8</text>
<text x="146.5" y="137.7">A5</text>
<text x="118.2" y="142.8">A3</text>
<text x="118.2" y="140.2">A4</text>
<text x="146.5" y="142.8">A3</text>
<text x="146.5" y="140.2">A4</text>
<text x="118.2" y="145.3">A2</text>
<text x="118.2" y="147.8">A1</text>
<text x="146.5" y="145.3">A2</text>
<text x="146.5" y="147.8">A1</text>
<text x="118.2" y="155.5">D7</text>
<text x="118.2" y="150.4">A0</text>
<text x="146.4" y="155.5">D7</text>
<text x="146.5" y="150.4">A0</text>
<text x="118.2" y="160.5">D5</text>
<text x="118.2" y="158">D6</text>
<text x="146.4" y="160.5">D5</text>
<text x="146.4" y="158">D6</text>
<text x="118.2" y="163.1">D4</text>
<text x="118.2" y="165.6">D3</text>
<text x="146.4" y="163.1">D4</text>
<text x="146.4" y="165.6">D3</text>
<text x="118.2" y="168.2">D2</text>
<text x="118.2" y="170.7">D1</text>
<text x="118.2" y="173.2">D0</text>
<text x="146.4" y="168.2">D2</text>
<text x="146.4" y="170.7">D1</text>
<text x="146.4" y="173.2">D0</text>
</g>
</svg>
